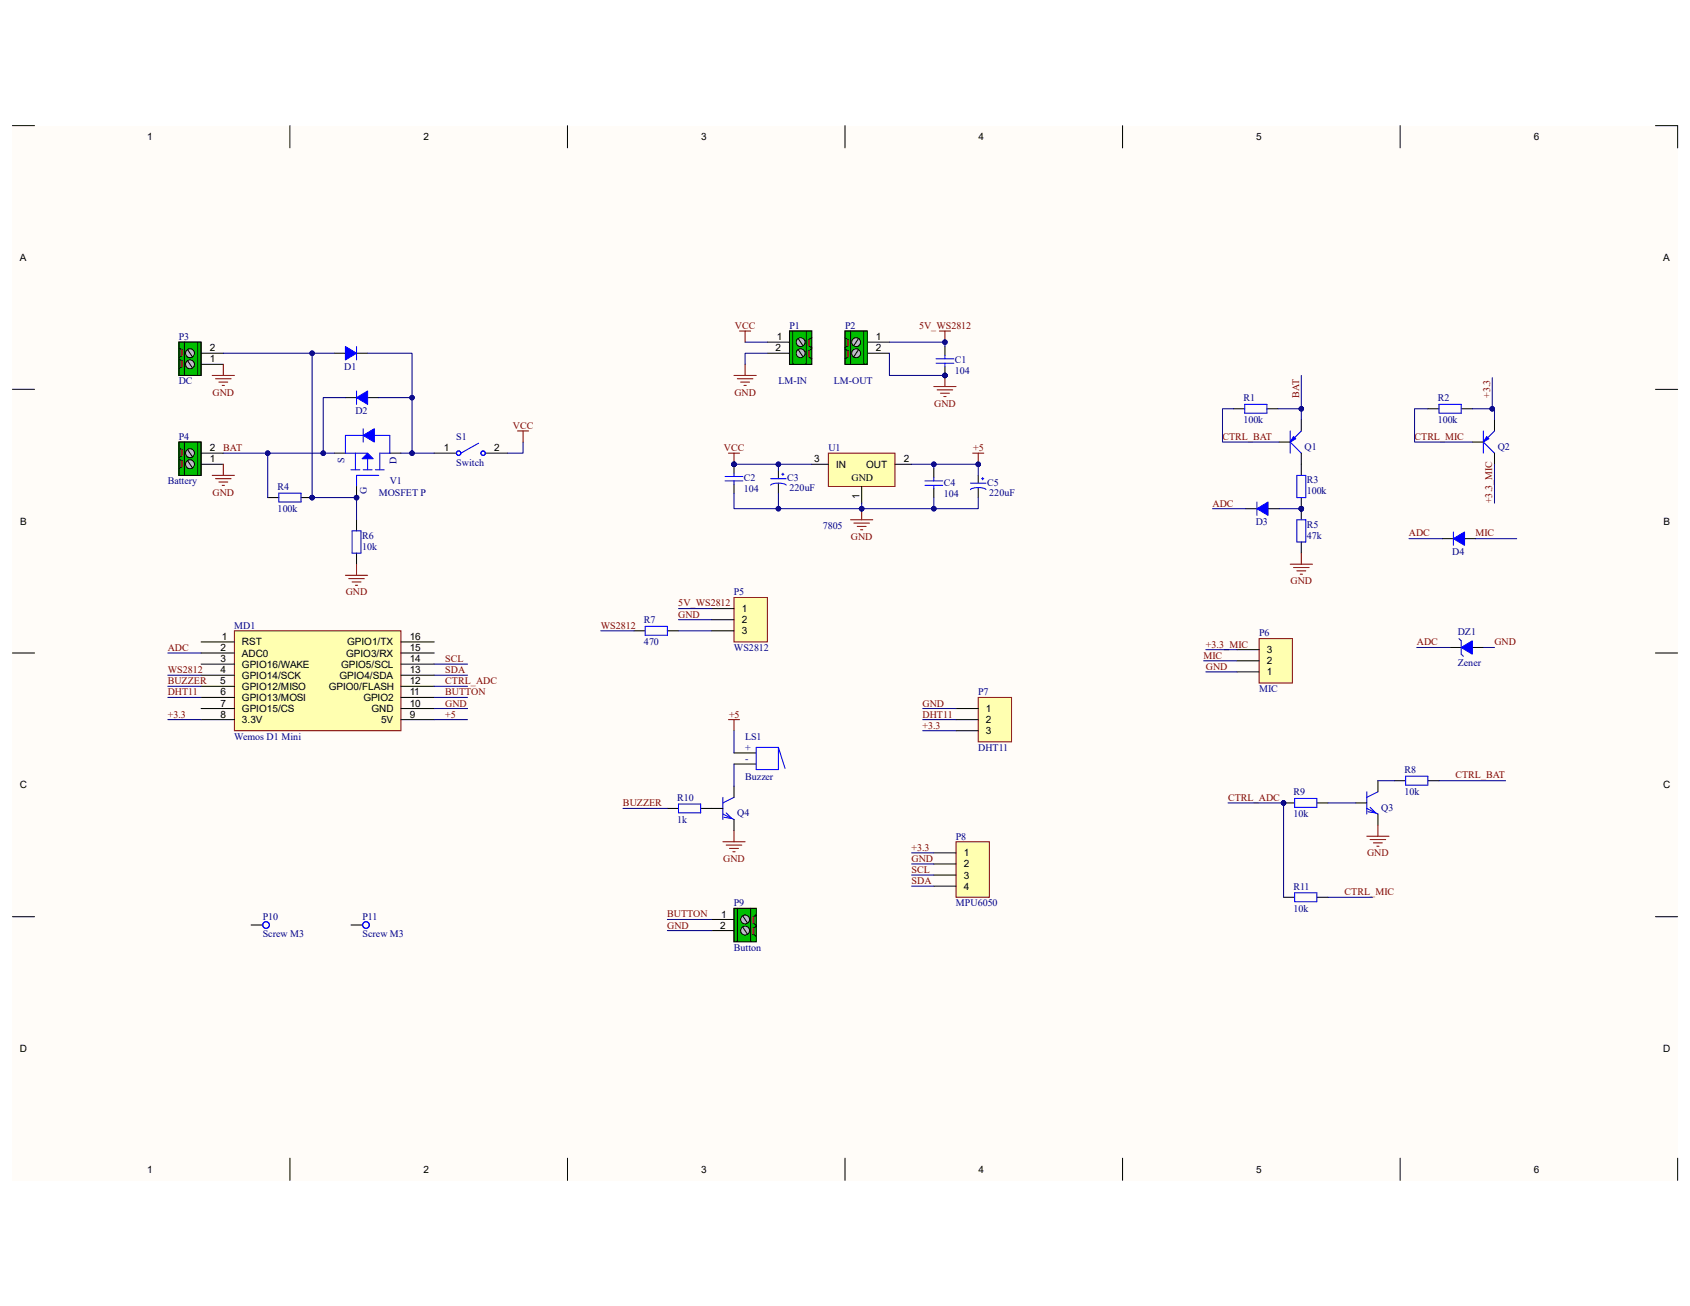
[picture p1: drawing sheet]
<svg xmlns="http://www.w3.org/2000/svg" width="279mm" height="216mm" viewBox="0 0 279 216" stroke-linecap="round" stroke-linejoin="round" font-family="sans-serif">
<g fill="#fffcf8">
<path d="M2.1 20.8h275.3v174.3h-275.3z" fill-rule="evenodd"/>
<path d="M5.7 24.4h268v167.1h-268z" fill-rule="evenodd"/>
</g>
<g fill="none" stroke="#000" stroke-width=".17">
<path d="M2 20.8h3.7M47.9 20.8v3.6M93.8 20.8v3.6M139.7 20.8v3.6M185.6 20.8v3.6M231.5 20.8v3.6M273.7 20.8h3.7v3.6M2 64.4h3.7M273.7 64.4h3.7M2 107.9h3.7M273.7 107.9h3.7M2 151.5h3.7"/>
<path d="M273.7 151.5h3.7M47.9 191.5v3.6M93.8 191.5v3.6M139.7 191.5v3.6M185.6 191.5v3.6M231.5 191.5v3.6M277.4 191.5v3.6"/>
</g>
<path d="M38.8 104.3h27.5v16.5h-27.5z" fill-rule="evenodd" fill="#ffffb0"/>
<path d="M38.8 104.3h27.5v16.5h-27.5z" fill="none" stroke="#800000" stroke-width=".17"/>
<g fill="none" stroke="#000" stroke-width=".17">
<path d="M29.6 73.1h3.6v5.5h-3.6zM33.2 74.9h3.7M33.2 76.8h3.7M33.2 106.1h5.6M33.2 107.9h5.6M33.2 109.8h5.6M33.2 111.6h5.6M33.2 113.5h5.6M33.2 115.3h5.6M33.2 117.1h5.6M33.2 119h5.6M66.3 106.1h5.5"/>
<path d="M66.3 107.9h5.5M66.3 109.8h5.5M66.3 111.6h5.5M66.3 113.5h5.5M66.3 115.3h5.5M66.3 117.1h5.5M66.3 119h5.5"/>
</g>
<path d="M29.6 73.1h3.6v5.5h-3.6z" fill-rule="evenodd" fill="#00bf00"/>
<path d="M29.6 73.1h3.6v5.5h-3.6z" fill="none" stroke="#000" stroke-width=".17"/>
<circle cx="31.4" cy="74.9" r=".73" fill="#c0c0c0"/>
<g fill="none" stroke="#000" stroke-width=".17">
<path d="M31 74.4l.8 1.1"/>
<circle cx="31.4" cy="74.9" r=".73"/>
</g>
<circle cx="31.4" cy="76.7" r=".73" fill="#c0c0c0"/>
<g fill="none" stroke="#000" stroke-width=".17">
<path d="M29.6 74l.5 .4v.9l-.5 .3M29.6 75.8l.5 .4v.9l-.5 .4M30.5 73.1v5.5M31 76.2l.8 1.1M32.7 73.1v5.5"/>
<circle cx="31.4" cy="76.7" r=".73"/>
</g>
<path d="M29.9 74.4h.2v.9h-.2z" fill-rule="evenodd" fill="#c0c0c0"/>
<path d="M29.9 74.4h.2v.9h-.2z" fill="none" stroke="#800000" stroke-width=".17"/>
<path d="M29.9 76.2h.2v.9h-.2z" fill-rule="evenodd" fill="#c0c0c0"/>
<path d="M29.9 76.2h.2v.9h-.2z" fill="none" stroke="#800000" stroke-width=".17"/>
<path d="M29.6 56.6h3.6v5.5h-3.6zM33.2 58.4h3.7M33.2 60.2h3.7" fill="none" stroke="#000" stroke-width=".17"/>
<path d="M29.6 56.6h3.6v5.5h-3.6z" fill-rule="evenodd" fill="#00bf00"/>
<path d="M29.6 56.6h3.6v5.5h-3.6z" fill="none" stroke="#000" stroke-width=".17"/>
<circle cx="31.4" cy="58.4" r=".73" fill="#c0c0c0"/>
<g fill="none" stroke="#000" stroke-width=".17">
<path d="M31 57.8l.8 1.1"/>
<circle cx="31.4" cy="58.4" r=".73"/>
</g>
<circle cx="31.4" cy="60.2" r=".73" fill="#c0c0c0"/>
<g fill="none" stroke="#000" stroke-width=".17">
<path d="M29.6 57.5l.5 .3v1l-.5 .3M29.6 59.3l.5 .4v.9l-.5 .4M30.5 56.6v5.5M31 59.7l.8 1.1M32.7 56.6v5.5"/>
<circle cx="31.4" cy="60.2" r=".73"/>
</g>
<path d="M29.9 57.8h.2v1h-.2z" fill-rule="evenodd" fill="#c0c0c0"/>
<path d="M29.9 57.8h.2v1h-.2z" fill="none" stroke="#800000" stroke-width=".17"/>
<path d="M29.9 59.7h.2v.9h-.2z" fill-rule="evenodd" fill="#c0c0c0"/>
<path d="M29.9 59.7h.2v.9h-.2z" fill="none" stroke="#800000" stroke-width=".17"/>
<circle cx="156.2" cy="62.1" r=".37" fill="#000080"/>
<circle cx="156.2" cy="62.1" r=".37" fill="none" stroke="#000080" stroke-width=".17"/>
<path d="M156.2 60.6v1.5" fill="none" stroke="#000" stroke-width=".17"/>
<circle cx="156.2" cy="62.1" r=".37" fill="#000080"/>
<circle cx="156.2" cy="62.1" r=".37" fill="none" stroke="#000080" stroke-width=".17"/>
<path d="M156.2 57.3v1.5" fill="none" stroke="#000" stroke-width=".17"/>
<path d="M154.8 59.3h2.9M156.2 58.8v.5M154.8 60h2.9M156.2 60v.6" fill="none" stroke="#00f" stroke-width=".17"/>
<path d="M121.3 62.1h3.7M121.9 62.6h2.6M122.4 63.2h1.5M123 63.7h.4M123.2 60.2v1.9M154.4 63.9h3.7M154.9 64.5h2.6M155.5 65h1.5M156 65.6h.4M156.2 62.1v1.8" fill="none" stroke="#800000" stroke-width=".17"/>
<circle cx="156.2" cy="62.1" r=".37" fill="#000080"/>
<circle cx="156.2" cy="62.1" r=".37" fill="none" stroke="#000080" stroke-width=".17"/>
<path d="M35.1 78.6h3.7M35.1 62.1h3.7M35.6 79.1h2.6M35.6 62.6h2.6M36.2 79.7h1.5M36.2 63.2h1.5M36.7 63.7h.4M36.9 60.2v1.9M36.9 76.8v1.8M36.7 80.2h.4" fill="none" stroke="#800000" stroke-width=".17"/>
<path d="M136.9 74.9h11.1v5.5h-11.1z" fill-rule="evenodd" fill="#ffffb0"/>
<path d="M136.9 74.9h11.1v5.5h-11.1z" fill="none" stroke="#800000" stroke-width=".17"/>
<path d="M134.2 76.8h2.7M148 76.8h2.7M154.4 77.5v1.5M161.7 78.6v1.3M142.5 80.4v2.8M154.4 80.8v1.5M161.7 80.6v1.7" fill="none" stroke="#000" stroke-width=".17"/>
<path d="M152.9 79.5h3M154.4 79v.5M160.4 79.9h2.6M162.3 79.1h.3M162.5 79v.3M152.9 80.2h3M154.4 80.2v.6M163 80.9a2.6 2.6 0 0 0-2.6 .1" fill="none" stroke="#00f" stroke-width=".17"/>
<circle cx="121.3" cy="76.8" r=".37" fill="#000080"/>
<circle cx="121.3" cy="76.8" r=".37" fill="none" stroke="#000080" stroke-width=".17"/>
<path d="M121.3 76.8v1.4M121.3 80.1v1.4" fill="none" stroke="#000" stroke-width=".17"/>
<circle cx="121.3" cy="76.8" r=".37" fill="#000080"/>
<circle cx="121.3" cy="76.8" r=".37" fill="none" stroke="#000080" stroke-width=".17"/>
<path d="M119.9 78.8h2.9M119.9 79.5h2.9M121.3 78.2v.6M121.3 79.5v.6M127.4 79.1h2.6M129.2 78.4h.4M129.4 78.2v.4M130 80.2a2.59 2.59 0 0 0-2.6 0" fill="none" stroke="#00f" stroke-width=".17"/>
<path d="M128.7 77.9v1.2M128.7 79.9v1.6" fill="none" stroke="#000" stroke-width=".17"/>
<path d="M160.8 74.9h1.8M161.7 74.9v1.9" fill="none" stroke="#800000" stroke-width=".17"/>
<circle cx="161.7" cy="76.8" r=".37" fill="#000080"/>
<circle cx="161.7" cy="76.8" r=".37" fill="none" stroke="#000080" stroke-width=".17"/>
<path d="M140.6 85.9h3.7M141.2 86.5h2.5M141.7 87h1.5M142.3 87.6h.3M142.5 84.1v1.8" fill="none" stroke="#800000" stroke-width=".17"/>
<circle cx="142.5" cy="84.1" r=".37" fill="#000080"/>
<circle cx="142.5" cy="84.1" r=".37" fill="none" stroke="#000080" stroke-width=".17"/>
<path d="M121.3 98.8h5.6v7.3h-5.6z" fill-rule="evenodd" fill="#ffffb0"/>
<path d="M155.3 54.7h1.8M156.2 54.7v1.9M121.3 98.8h5.6v7.3h-5.6z" fill="none" stroke="#800000" stroke-width=".17"/>
<path d="M117.7 100.6h3.6M117.7 102.4h3.6M117.7 104.3h3.6" fill="none" stroke="#000" stroke-width=".17"/>
<circle cx="156.2" cy="56.6" r=".37" fill="#000080"/>
<circle cx="156.2" cy="56.6" r=".37" fill="none" stroke="#000080" stroke-width=".17"/>
<path d="M104.8 104.3h1.9M110.3 104.3h1.9" fill="none" stroke="#000" stroke-width=".17"/>
<path d="M106.7 103.5h3.6v1.5h-3.6z" fill="none" stroke="#00f" stroke-width=".17"/>
<path d="M208.2 105.6h5.5v7.3h-5.5z" fill-rule="evenodd" fill="#ffffb0"/>
<path d="M208.2 105.6h5.5v7.3h-5.5z" fill="none" stroke="#800000" stroke-width=".17"/>
<path d="M204.5 111.1h3.7M204.5 109.2h3.7M204.5 107.4h3.7" fill="none" stroke="#000" stroke-width=".17"/>
<path d="M161.7 115.3h5.5v7.3h-5.5z" fill-rule="evenodd" fill="#ffffb0"/>
<path d="M120.4 74.9h1.9M121.3 74.9v1.9M120.4 119h1.9M121.3 119v1.8M161.7 115.3h5.5v7.3h-5.5zM119.5 139.2h3.7M120.1 139.7h2.5M121.3 137.3v1.9M120.6 140.3h1.5M121.2 140.8h.3" fill="none" stroke="#800000" stroke-width=".17"/>
<path d="M158.1 117.1h3.6M158.1 119h3.6M110.3 133.6h1.9M115.8 133.6h3.7M121.3 124.5h3.7M121.3 126.3h3.7M121.3 130v1.8M121.3 135.5v1.8M158.1 120.8h3.6" fill="none" stroke="#000" stroke-width=".17"/>
<path d="M112.2 132.9h3.6v1.5h-3.6zM119.5 134.6l1.8 .9M119.5 131.8v3.7M120.1 134.4l.9 .9-1.3-.2M121.3 131.8l-1.8 .9M125 123.6h3.7v3.6h-3.7zM128.7 123.6l1.1 3.4" fill="none" stroke="#00f" stroke-width=".17"/>
<circle cx="121.3" cy="76.8" r=".37" fill="#000080"/>
<circle cx="121.3" cy="76.8" r=".37" fill="none" stroke="#000080" stroke-width=".17"/>
<path d="M122.3 54.7h1.8M123.2 54.7v1.9M85.6 71.2h1.8M86.5 71.2v1.9" fill="none" stroke="#800000" stroke-width=".17"/>
<g fill="none" stroke="#00f" stroke-width=".17">
<path d="M79.1 73.3l-2.9 1.6"/>
<circle cx="75.8" cy="74.9" r=".37"/>
<circle cx="79.9" cy="74.9" r=".37"/>
</g>
<path d="M126.9 58.4h3.6M126.9 56.6h3.6M130.5 54.7h3.7v5.5h-3.7zM71.8 74.9h3.7M80.2 74.9h3.7" fill="none" stroke="#000" stroke-width=".17"/>
<path d="M130.5 54.7h3.7v5.5h-3.7z" fill-rule="evenodd" fill="#00bf00"/>
<path d="M130.5 54.7h3.7v5.5h-3.7z" fill="none" stroke="#000" stroke-width=".17"/>
<circle cx="132.4" cy="58.4" r=".73" fill="#c0c0c0"/>
<g fill="none" stroke="#000" stroke-width=".17">
<path d="M132 57.8l.7 1.1"/>
<circle cx="132.4" cy="58.4" r=".73"/>
</g>
<circle cx="132.4" cy="56.6" r=".73" fill="#c0c0c0"/>
<g fill="none" stroke="#000" stroke-width=".17">
<path d="M131.1 54.7v5.5M132 56l.7 1.1M133.3 54.7v5.5M134.2 57.7l-.6 .3v.9l.6 .4M134.2 55.8l-.6 .4v.9l.6 .4"/>
<circle cx="132.4" cy="56.6" r=".73"/>
</g>
<path d="M133.6 58h.2v.9h-.2z" fill-rule="evenodd" fill="#c0c0c0"/>
<path d="M133.6 58h.2v.9h-.2z" fill="none" stroke="#800000" stroke-width=".17"/>
<path d="M133.6 56.2h.2v.9h-.2z" fill-rule="evenodd" fill="#c0c0c0"/>
<path d="M133.6 56.2h.2v.9h-.2z" fill="none" stroke="#800000" stroke-width=".17"/>
<path d="M139.7 54.7h3.7v5.5h-3.7zM143.4 58.4h3.6M143.4 56.6h3.6" fill="none" stroke="#000" stroke-width=".17"/>
<path d="M139.7 54.7h3.7v5.5h-3.7z" fill-rule="evenodd" fill="#00bf00"/>
<path d="M139.7 54.7h3.7v5.5h-3.7z" fill="none" stroke="#000" stroke-width=".17"/>
<circle cx="141.5" cy="58.4" r=".73" fill="#c0c0c0"/>
<g fill="none" stroke="#000" stroke-width=".17">
<path d="M141.9 57.8l-.7 1.1"/>
<circle cx="141.5" cy="58.4" r=".73"/>
</g>
<circle cx="141.5" cy="56.6" r=".73" fill="#c0c0c0"/>
<g fill="none" stroke="#000" stroke-width=".17">
<path d="M139.7 57.7l.6 .3v.9l-.6 .4M139.7 55.8l.6 .4v.9l-.6 .4M140.6 54.7v5.5M141.9 56l-.7 1.1M142.8 54.7v5.5"/>
<circle cx="141.5" cy="56.6" r=".73"/>
</g>
<path d="M140.1 58h.2v.9h-.2z" fill-rule="evenodd" fill="#c0c0c0"/>
<path d="M140.1 58h.2v.9h-.2z" fill="none" stroke="#800000" stroke-width=".17"/>
<path d="M140.1 56.2h.2v.9h-.2z" fill-rule="evenodd" fill="#c0c0c0"/>
<path d="M140.1 56.2h.2v.9h-.2z" fill="none" stroke="#800000" stroke-width=".17"/>
<path d="M41.5 152.9h1.8M58 152.9h1.9" fill="none" stroke="#000" stroke-width=".17"/>
<g fill="none" stroke="#00f" stroke-width=".17">
<circle cx="44" cy="152.9" r=".55"/>
<circle cx="60.5" cy="152.9" r=".55"/>
</g>
<circle cx="58.9" cy="82.3" r=".37" fill="#000080"/>
<circle cx="58.9" cy="82.3" r=".37" fill="none" stroke="#000080" stroke-width=".17"/>
<path d="M57.1 74.9h3.7M58 77.7h1.5M60 77.7h1.5M60.8 75.8v1.9M62.1 77.7h1.4M62.6 78.6h-3.7v1.8M62.8 74.9h1.6" fill="none" stroke="#00f" stroke-width=".17"/>
<path d="M64.4 74.9h1.9M58.9 80.4v1.9" fill="none" stroke="#000" stroke-width=".17"/>
<circle cx="58.9" cy="82.3" r=".37" fill="#000080"/>
<circle cx="58.9" cy="82.3" r=".37" fill="none" stroke="#000080" stroke-width=".17"/>
<path d="M55.3 74.9h1.8" fill="none" stroke="#000" stroke-width=".17"/>
<path d="M58.8 74.9v2.8M62.8 74.9v2.8" fill="none" stroke="#00f" stroke-width=".17"/>
<path d="M60 72l1.9-1.1v2.2z" fill="#00f"/>
<path d="M60 72l1.9-1.1v2.2zM60 70.9v2.2M60 72h-2.9v2.9M61.9 72h2.5v2.9" fill="none" stroke="#00f" stroke-width=".17"/>
<path d="M60.8 74.9l.9 .9h-1.8z" fill="#00f"/>
<path d="M60.8 74.9l.9 .9h-1.8z" fill="none" stroke="#00f" stroke-width=".17"/>
<circle cx="51.6" cy="82.3" r=".37" fill="#000080"/>
<circle cx="51.6" cy="82.3" r=".37" fill="none" stroke="#000080" stroke-width=".17"/>
<path d="M49.8 82.3h1.8" fill="none" stroke="#000" stroke-width=".17"/>
<circle cx="51.6" cy="82.3" r=".37" fill="#000080"/>
<circle cx="51.6" cy="82.3" r=".37" fill="none" stroke="#000080" stroke-width=".17"/>
<path d="M57.1 65.7h1.8M60.8 65.7h1.8M44.3 82.3h1.8M58.9 85.9v1.9M58.9 91.4v1.9" fill="none" stroke="#000" stroke-width=".17"/>
<path d="M46.1 81.5h3.7v1.5h-3.7zM58.2 87.8h1.5v3.6h-1.5z" fill="none" stroke="#00f" stroke-width=".17"/>
<path d="M57.1 95.1h3.7M57.7 95.7h2.5M58.2 96.2h1.5M58.8 96.8h.3M58.9 93.3v1.8" fill="none" stroke="#800000" stroke-width=".17"/>
<path d="M58.9 65.7l1.9-1.1v2.2z" fill="#00f"/>
<path d="M58.9 65.7l1.9-1.1v2.2zM58.9 64.6v2.2" fill="none" stroke="#00f" stroke-width=".17"/>
<path d="M55.3 58.4h1.8M58.9 58.4h1.9" fill="none" stroke="#000" stroke-width=".17"/>
<path d="M57.1 57.3l1.8 1.1-1.8 1.1z" fill="#00f"/>
<path d="M57.1 57.3l1.8 1.1-1.8 1.1zM58.9 57.3v2.2" fill="none" stroke="#00f" stroke-width=".17"/>
<path d="M117.7 153.8h3.6M117.7 152h3.6M121.3 150.2h3.7v5.5h-3.7z" fill="none" stroke="#000" stroke-width=".17"/>
<path d="M121.3 150.2h3.7v5.5h-3.7z" fill-rule="evenodd" fill="#00bf00"/>
<path d="M121.3 150.2h3.7v5.5h-3.7z" fill="none" stroke="#000" stroke-width=".17"/>
<circle cx="123.2" cy="153.8" r=".73" fill="#c0c0c0"/>
<g fill="none" stroke="#000" stroke-width=".17">
<path d="M122.8 153.3l.7 1.1"/>
<circle cx="123.2" cy="153.8" r=".73"/>
</g>
<circle cx="123.2" cy="152" r=".73" fill="#c0c0c0"/>
<g fill="none" stroke="#000" stroke-width=".17">
<path d="M121.9 150.2v5.5M122.8 151.5l.7 1.1M124.1 150.2v5.5M125 153.1l-.5 .4v.9l.5 .4M125 151.3l-.5 .3v1l.5 .3"/>
<circle cx="123.2" cy="152" r=".73"/>
</g>
<path d="M124.5 153.5h.2v.9h-.2z" fill-rule="evenodd" fill="#c0c0c0"/>
<path d="M124.5 153.5h.2v.9h-.2z" fill="none" stroke="#800000" stroke-width=".17"/>
<path d="M124.5 151.6h.2v1h-.2z" fill-rule="evenodd" fill="#c0c0c0"/>
<path d="M124.5 151.6h.2v1h-.2z" fill="none" stroke="#800000" stroke-width=".17"/>
<path d="M158.1 139.2h5.5v9.1h-5.5z" fill-rule="evenodd" fill="#ffffb0"/>
<path d="M158.1 139.2h5.5v9.1h-5.5z" fill="none" stroke="#800000" stroke-width=".17"/>
<path d="M211.5 73.1h1.8M215.1 69.4v1.8M215.1 74.9v1.9M154.4 141h3.7M154.4 142.8h3.7M154.4 144.7h3.7M154.4 146.5h3.7" fill="none" stroke="#000" stroke-width=".17"/>
<path d="M213.3 71.2v3.7M213.3 73.1l1.8 1.8M215.1 71.2l-1.2 1.3" fill="none" stroke="#00f" stroke-width=".17"/>
<path d="M213.9 72.2l.3 .3-.9 .6z" fill="#00f"/>
<path d="M213.9 72.2l.3 .3-.9 .6z" fill="none" stroke="#00f" stroke-width=".17"/>
<circle cx="215.1" cy="84.1" r=".37" fill="#000080"/>
<circle cx="215.1" cy="84.1" r=".37" fill="none" stroke="#000080" stroke-width=".17"/>
<path d="M215.1 76.8v1.8M215.1 82.3v1.8" fill="none" stroke="#000" stroke-width=".17"/>
<circle cx="215.1" cy="84.1" r=".37" fill="#000080"/>
<circle cx="215.1" cy="84.1" r=".37" fill="none" stroke="#000080" stroke-width=".17"/>
<path d="M214.4 78.6h1.5v3.7h-1.5z" fill="none" stroke="#00f" stroke-width=".17"/>
<circle cx="215.1" cy="84.1" r=".37" fill="#000080"/>
<circle cx="215.1" cy="84.1" r=".37" fill="none" stroke="#000080" stroke-width=".17"/>
<path d="M215.1 84.1v1.8" fill="none" stroke="#000" stroke-width=".17"/>
<circle cx="215.1" cy="84.1" r=".37" fill="#000080"/>
<circle cx="215.1" cy="84.1" r=".37" fill="none" stroke="#000080" stroke-width=".17"/>
<path d="M203.9 67.6h1.9M209.5 67.6h1.8M243.4 73.1h1.8M247.1 69.4v1.8M247.1 74.9v1.9M215.1 89.6v1.8" fill="none" stroke="#000" stroke-width=".17"/>
<path d="M205.8 66.8h3.7v1.5h-3.7zM245.2 71.2v3.7M245.2 73.1l1.9 1.8M247.1 71.2l-1.3 1.3M214.4 85.9h1.5v3.7h-1.5z" fill="none" stroke="#00f" stroke-width=".17"/>
<path d="M213.3 93.3h3.7M213.9 93.8h2.5M214.4 94.4h1.5M215 94.9h.3M215.1 91.4v1.9" fill="none" stroke="#800000" stroke-width=".17"/>
<path d="M245.8 72.2l.4 .3-1 .6z" fill="#00f"/>
<path d="M237.9 66.8h3.7v1.5h-3.7zM245.8 72.2l.4 .3-1 .6z" fill="none" stroke="#00f" stroke-width=".17"/>
<path d="M236.1 67.6h1.8M241.6 67.6h1.8M206 84.1h1.8M209.6 84.1h1.9" fill="none" stroke="#000" stroke-width=".17"/>
<path d="M207.8 84.1l1.8-1.1v2.2z" fill="#00f"/>
<path d="M207.8 84.1l1.8-1.1v2.2zM207.8 83v2.2" fill="none" stroke="#00f" stroke-width=".17"/>
<path d="M238.5 89h1.8M242.1 89h1.9" fill="none" stroke="#000" stroke-width=".17"/>
<path d="M240.3 89l1.8-1.1v2.2z" fill="#00f"/>
<path d="M240.3 89l1.8-1.1v2.2zM240.3 87.9v2.2M226 133.6l1.8 1M226 130.9v3.7M226.5 133.5l.9 .9-1.2-.2M227.8 130.9l-1.8 .9" fill="none" stroke="#00f" stroke-width=".17"/>
<path d="M224.1 132.7h1.9M227.8 129.1v1.8M227.8 134.6v1.8" fill="none" stroke="#000" stroke-width=".17"/>
<circle cx="212.2" cy="132.7" r=".37" fill="#000080"/>
<circle cx="212.2" cy="132.7" r=".37" fill="none" stroke="#000080" stroke-width=".17"/>
<path d="M212.2 132.7h1.8" fill="none" stroke="#000" stroke-width=".17"/>
<circle cx="212.2" cy="132.7" r=".37" fill="#000080"/>
<circle cx="212.2" cy="132.7" r=".37" fill="none" stroke="#000080" stroke-width=".17"/>
<path d="M239.7 107h1.9M243.4 107h1.8M217.7 132.7h1.8M212.2 148.3h1.8M217.7 148.3h1.8" fill="none" stroke="#000" stroke-width=".17"/>
<path d="M214 132h3.7v1.5h-3.7zM214 147.6h3.7v1.5h-3.7z" fill="none" stroke="#00f" stroke-width=".17"/>
<path d="M226 138.2h3.6M226.5 138.8h2.6M227.1 139.3h1.4M227.6 139.9h.4M227.8 136.4v1.8" fill="none" stroke="#800000" stroke-width=".17"/>
<path d="M241.6 107l1.8-1.1v2.2z" fill="#00f"/>
<path d="M241.6 107l1.8-1.1v2.2zM241.6 105.9v2.2" fill="none" stroke="#00f" stroke-width=".17"/>
<path d="M241.2 105.6l.4 .3M241.6 108.1l.3 .4" fill="none" stroke="#0000b4" stroke-width=".17"/>
<path d="M150.7 76.8h3.7" fill="none" stroke="#000080" stroke-width=".17"/>
<circle cx="154.4" cy="76.8" r=".37" fill="#000080"/>
<g fill="none" stroke="#000080" stroke-width=".17">
<path d="M154.4 82.3v1.8"/>
<circle cx="154.4" cy="76.8" r=".37"/>
</g>
<circle cx="154.4" cy="84.1" r=".37" fill="#000080"/>
<g fill="none" stroke="#000080" stroke-width=".17">
<path d="M121.3 81.5v2.6h7.4"/>
<circle cx="154.4" cy="84.1" r=".37"/>
</g>
<circle cx="128.7" cy="84.1" r=".37" fill="#000080"/>
<g fill="none" stroke="#000080" stroke-width=".17">
<path d="M128.7 76.8h5.5"/>
<circle cx="128.7" cy="84.1" r=".37"/>
</g>
<circle cx="128.7" cy="76.8" r=".37" fill="#000080"/>
<g fill="none" stroke="#000080" stroke-width=".17">
<path d="M121.3 76.8h7.4v1.1M27.7 111.6h5.5M27.7 107.9h5.5M27.7 113.5h5.5M27.7 115.3h5.5M71.8 119h5.5M71.8 117.1h5.5M71.8 111.6h5.5M71.8 109.8h5.5"/>
<circle cx="128.7" cy="76.8" r=".37"/>
</g>
<circle cx="121.3" cy="76.8" r=".37" fill="#000080"/>
<circle cx="121.3" cy="76.8" r=".37" fill="none" stroke="#000080" stroke-width=".17"/>
<circle cx="128.7" cy="76.8" r=".37" fill="#000080"/>
<g fill="none" stroke="#000080" stroke-width=".17">
<path d="M128.7 81.5v2.6h13.8"/>
<circle cx="128.7" cy="76.8" r=".37"/>
</g>
<circle cx="128.7" cy="84.1" r=".37" fill="#000080"/>
<circle cx="128.7" cy="84.1" r=".37" fill="none" stroke="#000080" stroke-width=".17"/>
<circle cx="142.5" cy="84.1" r=".37" fill="#000080"/>
<g fill="none" stroke="#000080" stroke-width=".17">
<path d="M154.4 77.5v-.7h7.3v1.8"/>
<circle cx="142.5" cy="84.1" r=".37"/>
</g>
<circle cx="154.4" cy="76.8" r=".37" fill="#000080"/>
<circle cx="154.4" cy="76.8" r=".37" fill="none" stroke="#000080" stroke-width=".17"/>
<circle cx="161.7" cy="76.8" r=".37" fill="#000080"/>
<g fill="none" stroke="#000080" stroke-width=".17">
<path d="M147 56.6h9.2v.7M86.5 73.1v1.8h-2.6M27.7 119h5.5M99.3 104.3h5.5M112.2 100.6h5.5M152.5 119h5.6M152.5 117.1h5.6M199 109.2h5.5M103 133.6h7.3M121.3 120.8v3.7M121.3 126.3v3.7M152.5 120.8h5.6"/>
<circle cx="161.7" cy="76.8" r=".37"/>
</g>
<circle cx="156.2" cy="56.6" r=".37" fill="#000080"/>
<g fill="none" stroke="#000080" stroke-width=".17">
<path d="M147 58.4v3.7h9.2"/>
<circle cx="156.2" cy="56.6" r=".37"/>
</g>
<circle cx="156.2" cy="62.1" r=".37" fill="#000080"/>
<g fill="none" stroke="#000080" stroke-width=".17">
<path d="M123.2 56.6h3.7M126.9 58.4h-3.7v1.8M62.6 65.7h5.5M112.2 102.4h5.5M112.2 104.3h5.5"/>
<circle cx="156.2" cy="62.1" r=".37"/>
</g>
<circle cx="68.1" cy="65.7" r=".37" fill="#000080"/>
<g fill="none" stroke="#000080" stroke-width=".17">
<path d="M57.1 65.7h-3.7v9.2"/>
<circle cx="68.1" cy="65.7" r=".37"/>
</g>
<circle cx="53.4" cy="74.9" r=".37" fill="#000080"/>
<g fill="none" stroke="#000080" stroke-width=".17">
<path d="M44.3 74.9v7.4"/>
<circle cx="53.4" cy="74.9" r=".37"/>
</g>
<circle cx="44.3" cy="74.9" r=".37" fill="#000080"/>
<g fill="none" stroke="#000080" stroke-width=".17">
<path d="M51.6 58.4v23.9h7.3v3.6"/>
<circle cx="44.3" cy="74.9" r=".37"/>
</g>
<circle cx="51.6" cy="58.4" r=".37" fill="#000080"/>
<circle cx="51.6" cy="58.4" r=".37" fill="none" stroke="#000080" stroke-width=".17"/>
<circle cx="51.6" cy="82.3" r=".37" fill="#000080"/>
<circle cx="51.6" cy="82.3" r=".37" fill="none" stroke="#000080" stroke-width=".17"/>
<circle cx="58.9" cy="82.3" r=".37" fill="#000080"/>
<g fill="none" stroke="#000080" stroke-width=".17">
<path d="M203.9 67.6h-1.8v5.5h9.4M236.1 67.6h-2.2v5.5h9.5M211.5 84.1h3.6M232.9 89h5.6M71.8 113.5h5.5M71.8 115.3h5.5M110.3 152h7.4M110.3 153.8h7.4M150.7 141h3.7M150.7 142.8h3.7M150.7 144.7h3.7M150.7 146.5h3.7"/>
<circle cx="58.9" cy="82.3" r=".37"/>
</g>
<circle cx="215.1" cy="84.1" r=".37" fill="#000080"/>
<g fill="none" stroke="#000080" stroke-width=".17">
<path d="M200.5 84.1h5.5M203 132.7h9.2v15.6M219.5 132.7h4.6"/>
<circle cx="215.1" cy="84.1" r=".37"/>
</g>
<circle cx="212.2" cy="132.7" r=".37" fill="#000080"/>
<g fill="none" stroke="#000080" stroke-width=".17">
<path d="M211.3 67.6h3.8M219.5 148.3h7.4"/>
<circle cx="212.2" cy="132.7" r=".37"/>
</g>
<circle cx="215.1" cy="67.6" r=".37" fill="#000080"/>
<g fill="none" stroke="#000080" stroke-width=".17">
<path d="M243.4 67.6h3.3"/>
<circle cx="215.1" cy="67.6" r=".37"/>
</g>
<circle cx="246.7" cy="67.6" r=".37" fill="#000080"/>
<g fill="none" stroke="#000080" stroke-width=".17">
<path d="M246.7 62.4v5.2h.4v1.8"/>
<circle cx="246.7" cy="67.6" r=".37"/>
</g>
<circle cx="246.7" cy="67.6" r=".37" fill="#000080"/>
<g fill="none" stroke="#000080" stroke-width=".17">
<path d="M36.9 74.9h18.4M247.1 76.8v6.4M244 89h6.8M199.4 107.4h5.1M199.4 111.1h5.1"/>
<circle cx="246.7" cy="67.6" r=".37"/>
</g>
<circle cx="44.3" cy="74.9" r=".37" fill="#000080"/>
<circle cx="44.3" cy="74.9" r=".37" fill="none" stroke="#000080" stroke-width=".17"/>
<circle cx="53.4" cy="74.9" r=".37" fill="#000080"/>
<g fill="none" stroke="#000080" stroke-width=".17">
<path d="M36.9 58.4h18.4"/>
<circle cx="53.4" cy="74.9" r=".37"/>
</g>
<circle cx="51.6" cy="58.4" r=".37" fill="#000080"/>
<g fill="none" stroke="#000080" stroke-width=".17">
<path d="M60.8 58.4h7.3v16.5"/>
<circle cx="51.6" cy="58.4" r=".37"/>
</g>
<circle cx="68.1" cy="65.7" r=".37" fill="#000080"/>
<circle cx="68.1" cy="65.7" r=".37" fill="none" stroke="#000080" stroke-width=".17"/>
<circle cx="68.1" cy="74.9" r=".37" fill="#000080"/>
<g fill="none" stroke="#000080" stroke-width=".17">
<path d="M66.3 74.9h5.5"/>
<circle cx="68.1" cy="74.9" r=".37"/>
</g>
<circle cx="68.1" cy="74.9" r=".37" fill="#000080"/>
<g fill="none" stroke="#000080" stroke-width=".17">
<path d="M161.7 82.3v1.8h-19.2v-.9"/>
<circle cx="68.1" cy="74.9" r=".37"/>
</g>
<circle cx="142.5" cy="84.1" r=".37" fill="#000080"/>
<circle cx="142.5" cy="84.1" r=".37" fill="none" stroke="#000080" stroke-width=".17"/>
<circle cx="154.4" cy="84.1" r=".37" fill="#000080"/>
<g fill="none" stroke="#000080" stroke-width=".17">
<path d="M215.1 62.1v7.3"/>
<circle cx="154.4" cy="84.1" r=".37"/>
</g>
<circle cx="215.1" cy="67.6" r=".37" fill="#000080"/>
<g fill="none" stroke="#000080" stroke-width=".17">
<path d="M234.2 107h5.5M245.2 107h1.9M227.8 129.1h2.8M237.9 129.1h11"/>
<circle cx="215.1" cy="67.6" r=".37"/>
</g>
<path d="M230.6 129.1h1.8M236.1 129.1h1.8" fill="none" stroke="#000" stroke-width=".17"/>
<path d="M232.4 128.3h3.7v1.5h-3.7z" fill="none" stroke="#00f" stroke-width=".17"/>
<g font-size="1.7">
<text x="24.3" y="23.2">1</text>
<text x="70" y="23.2">2</text>
<text x="115.9" y="23.2">3</text>
<text x="161.8" y="23.2">4</text>
<text x="207.7" y="23.2">5</text>
<text x="253.6" y="23.2">6</text>
<text x="3.3" y="43.1">A</text>
<text x="275" y="43.1">A</text>
<text x="34.7" y="58">2</text>
<text x="34.7" y="59.9">1</text>
<text x="128.2" y="58">2</text>
<text x="128.4" y="56.2">1</text>
<text x="144.8" y="58">2</text>
<text x="144.8" y="56.2">1</text>
<text x="34.7" y="74.6">2</text>
<text x="34.7" y="76.4">1</text>
<text x="73.4" y="74.6">1</text>
<text x="81.7" y="74.6">2</text>
<text x="134.6" y="76.4">3</text>
<text x="138.2" y="77.3">IN</text>
<text x="143.2" y="77.3">OUT</text>
<text x="149.4" y="76.4">2</text>
<text x="140.8" y="79.5">GND</text>
<text x="142.1" y="82.5" transform="rotate(-90 142.1 82.5)">1</text>
<text x="3.3" y="86.7">B</text>
<text x="275" y="86.7">B</text>
<text x="122.6" y="101.2">1</text>
<text x="36.4" y="107.6">2</text>
<text x="36.7" y="105.8">1</text>
<text x="40" y="106.7">RST</text>
<text x="57.4" y="106.7">GPIO1/TX</text>
<text x="67.7" y="107.6">15</text>
<text x="67.7" y="105.8">16</text>
<text x="122.6" y="103">2</text>
<text x="122.6" y="104.9">3</text>
<text x="209.4" y="108">3</text>
<text x="36.4" y="113.1">5</text>
<text x="36.4" y="109.4">3</text>
<text x="36.4" y="111.3">4</text>
<text x="40" y="108.5">ADC0</text>
<text x="40" y="110.4">GPIO16/WAKE</text>
<text x="40" y="112.2">GPIO14/SCK</text>
<text x="56.1" y="112.2">GPIO4/SDA</text>
<text x="56.4" y="110.4">GPIO5/SCL</text>
<text x="57.2" y="108.5">GPIO3/RX</text>
<text x="67.7" y="113.1">12</text>
<text x="67.7" y="111.3">13</text>
<text x="67.7" y="109.4">14</text>
<text x="209.4" y="111.6">1</text>
<text x="209.4" y="109.8">2</text>
<text x="36.4" y="114.9">6</text>
<text x="36.4" y="116.8">7</text>
<text x="36.4" y="118.6">8</text>
<text x="40" y="114">GPIO12/MISO</text>
<text x="40" y="115.9">GPIO13/MOSI</text>
<text x="40" y="117.7">GPIO15/CS</text>
<text x="40" y="119.5">3.3V</text>
<text x="54.4" y="114">GPIO0/FLASH</text>
<text x="60.1" y="115.9">GPIO2</text>
<text x="61.4" y="117.7">GND</text>
<text x="63" y="119.5">5V</text>
<text x="67.7" y="118.6">9</text>
<text x="67.7" y="116.8">10</text>
<text x="67.7" y="114.9">11</text>
<text x="163" y="117.7">1</text>
<text x="163" y="119.5">2</text>
<text x="163" y="121.4">3</text>
<text x="3.3" y="130.3">C</text>
<text x="275" y="130.3">C</text>
<text x="159.3" y="141.6">1</text>
<text x="159.3" y="143.4">2</text>
<text x="159.3" y="145.2">3</text>
<text x="159.3" y="147.1">4</text>
<text x="119" y="153.5">2</text>
<text x="119.3" y="151.7">1</text>
<text x="3.3" y="173.9">D</text>
<text x="275" y="173.9">D</text>
<text x="24.3" y="193.9">1</text>
<text x="70" y="193.9">2</text>
<text x="115.9" y="193.9">3</text>
<text x="161.8" y="193.9">4</text>
<text x="207.7" y="193.9">5</text>
<text x="253.6" y="193.9">6</text>
</g>
<g font-size="1.7" fill="#000080">
<text x="29.5" y="56.2">P3</text>
<text x="130.5" y="54.4">P1</text>
<text x="139.7" y="54.4">P2</text>
<text x="29.5" y="63.5">DC</text>
<text x="56.9" y="61.2">D1</text>
<text x="128.7" y="63.5">LM-IN</text>
<text x="137.8" y="63.5">LM-OUT</text>
<text x="157.9" y="60.1">C1</text>
<text x="157.9" y="61.9">104</text>
<text x="58.8" y="68.5">D2</text>
<text x="205.6" y="66.3">R1</text>
<text x="205.6" y="70">100k</text>
<text x="237.7" y="66.3">R2</text>
<text x="237.7" y="70">100k</text>
<text x="29.5" y="72.7">P4</text>
<text x="56.9" y="76.6" transform="rotate(-90 56.9 76.6)">S</text>
<text x="65.6" y="76.7" transform="rotate(-90 65.6 76.7)">D</text>
<text x="75.4" y="72.7">S1</text>
<text x="75.4" y="77">Switch</text>
<text x="136.9" y="74.5">U1</text>
<text x="215.7" y="74.4">Q1</text>
<text x="247.6" y="74.4">Q2</text>
<text x="27.7" y="80.1">Battery</text>
<text x="45.9" y="81">R4</text>
<text x="60.6" y="81.7" transform="rotate(-90 60.6 81.7)">G</text>
<text x="62.6" y="81.9">MOSFET P</text>
<text x="64.4" y="80.1">V1</text>
<text x="123" y="79.5">C2</text>
<text x="123" y="81.4">104</text>
<text x="130.1" y="79.5">C3</text>
<text x="130.5" y="81.2">220uF</text>
<text x="156" y="80.3">C4</text>
<text x="156" y="82.1">104</text>
<text x="163.2" y="80.3">C5</text>
<text x="163.5" y="81.9">220uF</text>
<text x="216" y="79.9">R3</text>
<text x="216" y="81.7">100k</text>
<text x="45.9" y="84.7">100k</text>
<text x="59.9" y="89.1">R6</text>
<text x="136" y="87.4">7805</text>
<text x="207.6" y="86.9">D3</text>
<text x="216" y="87.2">R5</text>
<text x="216" y="89.1">47k</text>
<text x="59.9" y="90.9">10k</text>
<text x="240.1" y="91.8">D4</text>
<text x="121.3" y="98.4">P5</text>
<text x="38.7" y="103.9">MD1</text>
<text x="106.5" y="103">R7</text>
<text x="106.5" y="106.7">470</text>
<text x="121.3" y="107.6">WS2812</text>
<text x="208.2" y="105.2">P6</text>
<text x="241" y="105">DZ1</text>
<text x="241" y="110.2">Zener</text>
<text x="161.7" y="114.9">P7</text>
<text x="208.2" y="114.4">MIC</text>
<text x="38.7" y="122.3">Wemos D1 Mini</text>
<text x="123.2" y="124.1">+</text>
<text x="123.2" y="125.9">-</text>
<text x="123.2" y="122.3">LS1</text>
<text x="161.7" y="124.1">DHT11</text>
<text x="123.2" y="128.9">Buzzer</text>
<text x="213.8" y="131.4">R9</text>
<text x="232.2" y="127.8">R8</text>
<text x="232.2" y="131.4">10k</text>
<text x="112" y="132.4">R10</text>
<text x="112" y="136.1">1k</text>
<text x="121.9" y="135">Q4</text>
<text x="213.8" y="135.1">10k</text>
<text x="228.3" y="134">Q3</text>
<text x="158" y="138.8">P8</text>
<text x="121.3" y="149.8">P9</text>
<text x="158" y="149.8">MPU6050</text>
<text x="213.8" y="147.1">R11</text>
<text x="43.4" y="152">P10</text>
<text x="43.4" y="154.9">Screw M3</text>
<text x="59.9" y="152">P11</text>
<text x="59.9" y="154.9">Screw M3</text>
<text x="213.8" y="150.7">10k</text>
<text x="121.3" y="157.1">Button</text>
</g>
<g font-size="1.7" fill="#800000">
<text x="121.5" y="54.4">VCC</text>
<text x="151.9" y="54.4">5V_WS2812</text>
<text x="35.1" y="65.4">GND</text>
<text x="121.4" y="65.4">GND</text>
<text x="214.8" y="65.7" transform="rotate(-90 214.8 65.7)">BAT</text>
<text x="246.3" y="65.7" transform="rotate(-90 246.3 65.7)">+3.3</text>
<text x="84.8" y="70.9">VCC</text>
<text x="154.4" y="67.2">GND</text>
<text x="36.9" y="74.5">BAT</text>
<text x="119.7" y="74.5">VCC</text>
<text x="160.9" y="74.5">+5</text>
<text x="202.1" y="72.7">CTRL_BAT</text>
<text x="233.9" y="72.7">CTRL_MIC</text>
<text x="35.1" y="81.9">GND</text>
<text x="200.4" y="83.7">ADC</text>
<text x="246.7" y="83.2" transform="rotate(-90 246.7 83.2)">+3.3_MIC</text>
<text x="140.7" y="89.2">GND</text>
<text x="232.9" y="88.7">ADC</text>
<text x="243.9" y="88.7">MIC</text>
<text x="57.1" y="98.4">GND</text>
<text x="112.1" y="100.2">5V_WS2812</text>
<text x="213.4" y="96.6">GND</text>
<text x="27.7" y="107.6">ADC</text>
<text x="99.3" y="103.9">WS2812</text>
<text x="112.1" y="102.1">GND</text>
<text x="199.3" y="107.1">+3.3_MIC</text>
<text x="234.2" y="106.7">ADC</text>
<text x="247.1" y="106.7">GND</text>
<text x="27.7" y="111.3">WS2812</text>
<text x="27.7" y="113.1">BUZZER</text>
<text x="73.6" y="109.4">SCL</text>
<text x="73.6" y="111.3">SDA</text>
<text x="73.6" y="113.1">CTRL_ADC</text>
<text x="199" y="108.9">MIC</text>
<text x="199.3" y="110.7">GND</text>
<text x="27.7" y="114.9">DHT11</text>
<text x="27.7" y="118.6">+3.3</text>
<text x="73.6" y="116.8">GND</text>
<text x="73.6" y="118.6">+5</text>
<text x="73.6" y="114.9">BUTTON</text>
<text x="120.5" y="118.6">+5</text>
<text x="152.5" y="116.8">GND</text>
<text x="152.5" y="118.6">DHT11</text>
<text x="152.5" y="120.4">+3.3</text>
<text x="240.6" y="128.7">CTRL_BAT</text>
<text x="103" y="133.3">BUZZER</text>
<text x="203" y="132.4">CTRL_ADC</text>
<text x="119.5" y="142.5">GND</text>
<text x="150.7" y="140.6">+3.3</text>
<text x="150.7" y="142.5">GND</text>
<text x="226" y="141.6">GND</text>
<text x="150.7" y="144.3">SCL</text>
<text x="150.7" y="146.1">SDA</text>
<text x="222.3" y="148">CTRL_MIC</text>
<text x="110.3" y="151.6">BUTTON</text>
<text x="110.3" y="153.5">GND</text>
</g>
</svg>
